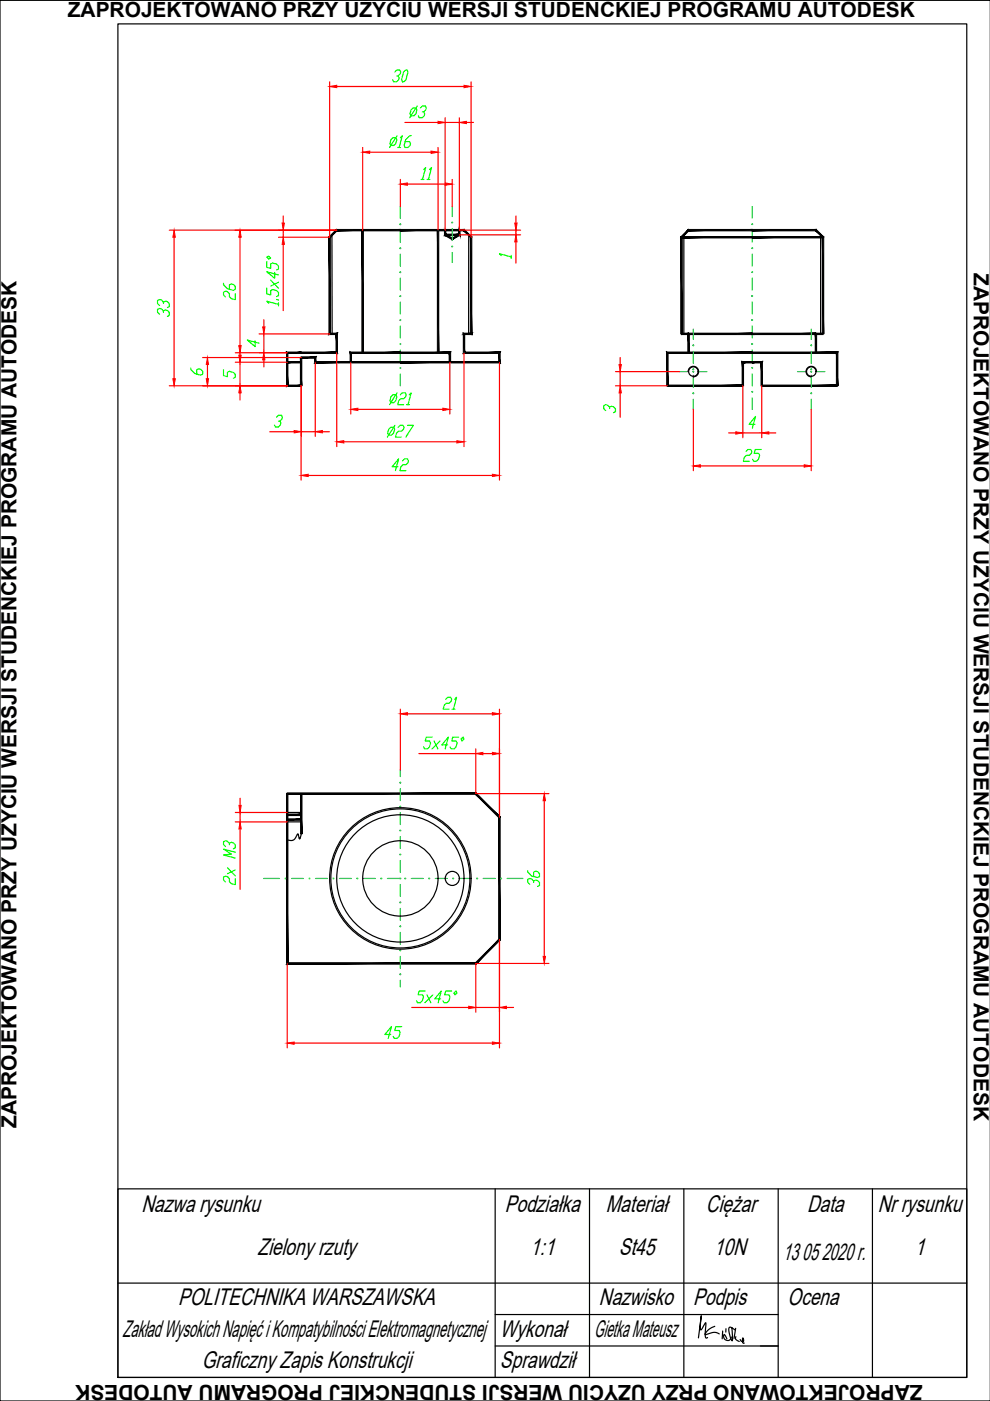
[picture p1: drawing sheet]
<svg xmlns="http://www.w3.org/2000/svg" width="210mm" height="297mm" viewBox="0 0 210 297" stroke-linecap="round" stroke-linejoin="round" font-family="sans-serif">
<!-- layer: 1_Kontur -->
<g fill="none" stroke="#000" stroke-width=".25">
<path d="M25 5.1h180v286.9h-180zM210 .1h-210v296.9h210M70.4 49.8v21M99.4 49.8v21M145 49.8v21M174 49.8v21M145.9 78.8a1.11 1.11 0 0 1 1.1-1.1 1.11 1.11 0 0 1 1.1 1.1 1.11 1.11 0 0 1-1.1 1.1M173.1 78.8a1.11 1.11 0 0 0-1.1-1.1 1.11 1.11 0 0 0-1.1 1.1 1.11 1.11 0 0 0 1.1 1.1M60.9 172.3h3M60.9 174.3h3M63.9 176.8l-.4 1.1-.4-1.1-.6 1-.4 .3-.5 .1-.8-.2M150 283.6l-.4 .1a5.3 5.3 0 0 1 .1-2.9l-.1-.4-1 1.6a4.9 4.9 0 0 1 .1-2.7v-.3l-.6 4.7"/>
<path d="M151.6 281.2a2.79 2.79 0 0 0-2.1 1.8h.2a2.71 2.71 0 0 1 2.8-.2M153.2 282.2l-.1 1.7M153.9 281.7v.7M155.1 283.5a.8 .8 0 0 1-1.1 .7 .8 .8 0 0 1-.4-1.2l.5 .9M155.2 281.5l.1 2.8-.4-.6a2.99 2.99 0 0 1-.2-2.3l.5 .1 .6 .5M156 281.6l-.4 2.2M156 283.4v.6l.7 .4M156.9 284a.39 .39 0 0 0 .3 .4 .39 .39 0 0 0 .5-.2l-.2-.5-.1 .1a.58 .58 0 0 0 .4 1M161.2 285.4h3.8"/>
<circle cx="147" cy="78.8" r="1.01"/>
<circle cx="172" cy="78.8" r="1.01"/>
<circle cx="84.9" cy="186.2" r="13.5"/>
<circle cx="84.9" cy="186.2" r="15"/>
<circle cx="84.9" cy="186.2" r="14.7"/>
<circle cx="84.9" cy="186.2" r="8"/>
<circle cx="95.9" cy="186.2" r="1.49"/>
</g>
<!-- layer: Tabelka -->
<path d="M25 252.1h180v39.9h-180zM105 252.1v39.9M125 252.1v39.9M145 252.1v39.9M165 252.1v39.9M185 252.1v39.9M25 272h180M105 278.7h60M105 285.4h60" fill="none" stroke="#000" stroke-width=".25"/>
<!-- layer: 2_Osie -->
<g fill="none" stroke="#00b82e" stroke-width=".25">
<path d="M84.9 43.8v2.5M84.9 48.8v2.6M84.9 53.9v2.5M84.9 59v2.5M95.9 43.8v2.1M95.9 48.5v2.5M95.9 53.5v2.2M159.5 43.8v2.5M159.5 48.8v2.5M159.5 53.9v2.5M159.5 59v2.5M84.9 64.1v2.5"/>
<path d="M84.9 69.1v2.6M84.9 74.2v2.6M84.9 79.3v2.5M144.1 78.8h1.6M147 69.8v2.2M147 74.5v2.5M147 79.6v2.5M148.3 78.8h1.6M159.5 64v2.6M159.5 69.1v2.6M159.5 74.2v2.5M159.5 79.3v2.5"/>
<path d="M169.1 78.8h1.6M172 69.8v2.2M172 74.5v2.5M172 79.6v2.5M173.3 78.8h1.6M147 84.7v2.1M159.5 84.4v2.4M172 84.7v2.1M84.9 163.3v1.4M84.9 167.2v2.5M84.9 172.3v2.5M84.9 177.4v2.5"/>
<path d="M55.9 186.3h3.4M61.8 186.3h2.5M66.9 186.3h2.5M72 186.3h2.5M77 186.3h2.6M82.1 186.3h2.6M84.9 182.4v2.6M84.9 187.5v2.6M84.9 192.6v2.5M84.9 197.7v2.5M87.2 186.3h2.5M92.3 186.3h2.5"/>
<path d="M97.4 186.3h2.5M102.4 186.3h2.6M107.5 186.3h3.4M84.9 202.8v2.5M84.9 207.8v1.5"/>
</g>
<g fill="#00b82e" stroke="#00b82e" stroke-width=".21">
<circle cx="84.9" cy="47.5" r=".11"/>
<circle cx="84.9" cy="52.6" r=".11"/>
<circle cx="84.9" cy="57.7" r=".11"/>
<circle cx="84.9" cy="62.8" r=".11"/>
<circle cx="84.9" cy="67.9" r=".11"/>
<circle cx="84.9" cy="72.9" r=".11"/>
<circle cx="84.9" cy="78" r=".11"/>
<circle cx="95.9" cy="52.3" r=".11"/>
<circle cx="95.9" cy="47.2" r=".11"/>
<circle cx="159.5" cy="47.5" r=".11"/>
<circle cx="159.5" cy="52.6" r=".11"/>
<circle cx="159.5" cy="57.7" r=".11"/>
<circle cx="159.5" cy="62.8" r=".11"/>
<circle cx="159.5" cy="67.8" r=".11"/>
<circle cx="159.5" cy="72.9" r=".11"/>
<circle cx="159.5" cy="78" r=".11"/>
<circle cx="159.5" cy="83.1" r=".11"/>
<circle cx="172" cy="78.8" r=".11"/>
<circle cx="172" cy="83.4" r=".11"/>
<circle cx="172" cy="78.3" r=".11"/>
<circle cx="172" cy="73.2" r=".11"/>
<circle cx="147" cy="78.8" r=".11"/>
<circle cx="147" cy="83.4" r=".11"/>
<circle cx="147" cy="78.3" r=".11"/>
<circle cx="147" cy="73.2" r=".11"/>
<circle cx="84.9" cy="165.9" r=".11"/>
<circle cx="84.9" cy="171" r=".11"/>
<circle cx="84.9" cy="176.1" r=".11"/>
<circle cx="84.9" cy="181.2" r=".11"/>
<circle cx="84.9" cy="186.2" r=".11"/>
<circle cx="84.9" cy="191.3" r=".11"/>
<circle cx="84.9" cy="196.4" r=".11"/>
<circle cx="84.9" cy="201.5" r=".11"/>
<circle cx="84.9" cy="206.6" r=".11"/>
<circle cx="60.5" cy="186.2" r=".11"/>
<circle cx="65.6" cy="186.2" r=".11"/>
<circle cx="70.7" cy="186.2" r=".11"/>
<circle cx="75.8" cy="186.2" r=".11"/>
<circle cx="80.9" cy="186.2" r=".11"/>
<circle cx="85.9" cy="186.2" r=".11"/>
<circle cx="91" cy="186.2" r=".11"/>
<circle cx="96.1" cy="186.2" r=".11"/>
<circle cx="101.2" cy="186.2" r=".11"/>
<circle cx="106.3" cy="186.2" r=".11"/>
</g>
<!-- layer: 1_Kontur -->
<g fill="#000" stroke="#000" stroke-width=".21">
<path d="M76.7 48.8l.3 26v-26zM76.7 48.8l.3 26h-.3z"/>
<path d="M92.7 48.8l.3 26v-26zM92.7 48.8l.3 26h-.3z"/>
<path d="M94.5 49.7l-.2 .2 1.6 .6zM94.3 49.9l1.6 .6v.3zM95.9 50.5v.3l1.4-1.1zM95.9 50.8l1.4-1.1 .2 .2z"/>
<path d="M94.2 48.8l.3 .8v-.8zM94.2 48.8l.3 .8-.3 .3zM94.5 49.6l-.3 .3 3-.3zM94.2 49.9l3-.3 .3 .3zM97.2 48.8v.8l.3 .3zM97.2 48.8h.3v1.1z"/>
<path d="M144.5 50.2v.2l15-.2zM144.5 50.4l15-.2v.2z"/>
<path d="M159.5 50.4h15v-.2zM159.5 50.2h15l-15 .2z"/>
<path d="M60.9 76.7v.2l2.9-.2zM60.9 76.9l2.9-.2v.2z"/>
<path d="M63.9 74.6v.3l7.3-.3zM63.9 74.9l7.3-.3 .3 .3zM71.2 70.9v3.7l.3 .3zM71.2 70.9l.3-.3v4.3zM69.7 70.9h1.5l.3-.3zM69.7 70.9l.3-.3h1.5zM69.7 50.2v20.7l.3-.3zM69.7 50.2l.3 .2v20.2zM69.7 50.2l.3 .2 1.3-1.8zM71.3 48.6l.2 .3-1.5 1.5zM71.3 48.6l.2 .3 13.4-.3zM71.5 48.9l13.4-.3v.3z"/>
<path d="M61 74.9h2.9v-.3zM60.7 74.6h3.2l-2.9 .3zM60.7 74.6l.3 7v-6.7zM60.7 74.6l.3 7-.3 .3zM61 81.6l-.3 .3 3.2-.3zM60.7 81.9l3.2-.3v.3z"/>
<path d="M63.7 75.8l.3 6v-6zM63.7 75.8l.3 6h-.3z"/>
<path d="M74.2 74.6v2.2h.3zM74.2 74.6l.3 .3v1.9zM74.2 74.6l.3 .3 10.4-.3zM74.5 74.9l10.4-.3v.3z"/>
<path d="M84.9 76.7v.2l20.8-.2zM84.9 76.9l20.8-.2 .3 .2zM105.7 74.9v1.8l.3 .2zM105.7 74.9l.3-.3v2.3zM98.2 74.9h7.5l.3-.3zM98.2 74.9l.3-.3h7.5zM98.2 70.6v4.3l.3-.3zM98.2 70.6l.3 .3v3.7zM98.2 70.6l.3 .3 1.2-.3zM98.5 70.9l1.2-.3 .3 .3zM99.7 50.4v20.2l.3 .3zM99.7 50.4l.3-.2v20.7zM98.3 48.9l1.4 1.5 .3-.2zM98.4 48.6l1.6 1.6-1.7-1.3zM84.9 48.9h13.4l.1-.3zM84.9 48.6h13.5l-13.5 .3z"/>
<path d="M66.7 76.9h18.2v-.2zM66.7 76.9l.3-.2h17.9zM66.7 76v.9l.3-.2zM66.7 76l.3-.3v1zM63.8 76h2.9l.3-.3zM63.8 75.7h3.2l-3.2 .3z"/>
<path d="M95.2 74.9v1.9h.3zM95.2 74.9l.3-.3v2.2zM84.9 74.9h10.3l.3-.3zM84.9 74.6h10.6l-10.6 .3z"/>
<path d="M144.3 50.2v20.6h.4zM144.3 50.2l.4 .2v20.4zM144.3 50.2l.4 .2 1.2-1.8zM145.9 48.6l.1 .3-1.3 1.5zM145.9 48.6l.1 .3 13.5-.3zM146 48.9l13.5-.3v.3z"/>
<path d="M144.5 70.6v.3l1.5-.3zM144.5 70.9l1.5-.3v.3zM146 70.6v.3l13.5-.3zM146 70.9l13.5-.3v.3z"/>
<path d="M145.8 70.8v4h.4zM145.8 70.8h.4v4z"/>
<path d="M159.5 76.7v.2l2.1-.2zM159.5 76.9l2.1-.2-.2 .2zM161.6 76.7l-.2 .2 .2 4.9zM161.4 76.9l.2 4.9h-.2z"/>
<path d="M157.6 76.9h1.9v-.2zM157.4 76.7h2.1l-1.9 .2zM157.4 76.7l.2 5.1v-4.9zM157.4 76.7l.2 5.1h-.2z"/>
<path d="M172.8 70.8v4h.3zM172.8 70.8h.3v4z"/>
<path d="M174.3 50.4v20.4h.3zM174.3 50.4l.3-.2v20.6zM172.9 48.9l1.4 1.5 .3-.2zM173.1 48.6l1.5 1.6-1.7-1.3zM159.5 48.9h13.4l.2-.3zM159.5 48.6h13.6l-13.6 .3z"/>
<path d="M173 70.9h1.5v-.3zM173 70.6h1.5l-1.5 .3zM159.5 70.9h13.5v-.3zM159.5 70.6h13.5l-13.5 .3z"/>
<path d="M141.4 74.6v7.2h.2zM141.4 74.6l.2 .3v6.9zM141.4 74.6l.2 .3 17.9-.3zM141.6 74.9l17.9-.3v.3z"/>
<path d="M141.5 81.9h16v-.3zM141.5 81.6h16l-16 .3z"/>
<path d="M161.5 81.6v.3l16-.3zM161.5 81.9l16-.3v.3z"/>
<path d="M177.3 74.9v6.9h.4zM177.3 74.9l.4-.3v7.2zM159.5 74.9h17.8l.4-.3zM159.5 74.6h18.2l-18.2 .3z"/>
<path d="M60.9 173.6v.3l3-.3zM60.9 173.9l3-.3v.3z"/>
<path d="M60.9 172.6v.3l2.9-.3zM60.9 172.9l2.9-.3v.3z"/>
<path d="M60.7 168.3l.3 35.8v-35.8zM60.7 168.3l.3 35.8-.3 .3zM60.7 204.4l40.1-.3h-39.8zM60.7 204.4l40.1-.3 .1 .3zM100.8 204.1l.1 .3 4.8-5.2zM105.7 199.2l.3 .1-5.1 5.1zM105.7 173.3v25.9l.3 .1zM105.7 173.3l.3-.1v26.1zM100.8 168.4l4.9 4.9 .3-.1zM100.9 168.1l5.1 5.1-5.2-4.8zM60.9 168.4h39.9l.1-.3zM60.9 168.1h40l-40 .3z"/>
<path d="M63.7 168.3l.3 8.5v-8.5zM63.7 168.3l.3 8.5h-.3z"/>
</g>
<!-- layer: 4_Wymiar -->
<g fill="none" stroke="#f00" stroke-width=".25">
<path d="M69.9 17.3v33h-10.8M71.4 18.3h27M99.9 17.3v33M76.9 31.3v17.5M78.4 32.3h13M84.9 38v5.8M85.9 26h7M86.4 39h8M92.9 31.3v17.5M94.4 25v23.8M94.4 26h3M95.9 38v5.8"/>
<path d="M97.4 25v23.8h13M98.9 26h1.5M35.9 48.8h35.5M36.9 50.3v30M50.9 50.3v23M60 45.8v1.5M60 48.8v1.5M60 51.8v14.1M97.4 49.8h13M109.4 45.8v1.5M109.4 48.8v1M109.4 51.3v4.5"/>
<path d="M43 75.8h20.8M44 77.3v3M49.9 74.8h11M49.9 76.8h11M50.9 73.8v1.5M50.9 76.8v5M54.9 70.8h15M55.9 67.8v1.5M55.9 70.8v4M55.9 76.3v1.5M66.8 76.8v15.7M71.4 74.8v19.9"/>
<path d="M74.4 76.8v11M95.4 76.8v11M98.4 74.8v19.9M105.9 76.8v25M130.5 78.8h13.6M131.5 75.8v1.5M131.5 78.8v3M35.9 81.8h25M50.9 83.3v1.5M57.2 91.5h5.2M63.8 81.8v20M63.9 81.8v10.7"/>
<path d="M63.9 91.5h2.9M68.3 91.5h1.5M72.9 93.7h24M75.9 86.8h18M130.5 81.8h11M131.5 83.3v5.2M147 86.8v13M148.5 98.8h22M154.5 91.8h1.5M157.5 81.8v11M157.5 91.8h4M161.5 81.8v11"/>
<path d="M163 91.8h1.5M172 86.8v13M65.3 100.8h39.1M84.9 150.4v12.9M86.4 151.3h18M88.8 159.8h12.1M100.9 158.8v9.5h15.5M102.4 159.8h2M105.9 150.4v22.9M49.9 172.3h11M49.9 174.3h11M50.9 169.3v1.5"/>
<path d="M50.9 172.3v2M50.9 175.8v12.8M115.4 169.8v33M105.9 199.2v23M60.9 204.3v17.9M87.3 213.6h12.1M100.9 213.6h5M107.4 213.6h1.5M116.4 204.3h-15.5v10.3M62.4 221.2h42"/>
</g>
<g fill="#f00" stroke="#f00" stroke-width=".21">
<path d="M84.9 39l1.5-.2v.5z"/>
<path d="M94.4 38.8l1.5 .2-1.5 .3z"/>
<path d="M76.9 32.3l1.5-.3v.5z"/>
<path d="M91.4 32l1.5 .3-1.5 .2z"/>
<path d="M69.9 18.3l1.5-.2v.5z"/>
<path d="M98.4 18.1l1.5 .2-1.5 .3z"/>
<path d="M109.1 47.3h.5l-.2 1.5z"/>
<path d="M109.4 49.8l.2 1.5h-.5z"/>
<path d="M97.4 26l1.5-.3v.5z"/>
<path d="M92.9 25.7l1.5 .3-1.5 .2z"/>
<path d="M59.8 47.3h.5l-.3 1.5z"/>
<path d="M60 50.3l.3 1.5h-.5z"/>
<path d="M55.7 69.3h.5l-.3 1.5z"/>
<path d="M55.9 74.8l.3 1.5h-.5z"/>
<path d="M50.9 48.8l.2 1.5h-.5z"/>
<path d="M50.6 73.3h.5l-.2 1.5z"/>
<path d="M50.6 75.3h.5l-.2 1.5z"/>
<path d="M50.9 81.8l.2 1.5h-.5z"/>
<path d="M44 75.8l.2 1.5h-.5z"/>
<path d="M43.7 80.3h.5l-.2 1.5z"/>
<path d="M36.9 48.8l.3 1.5h-.5z"/>
<path d="M36.7 80.3h.5l-.3 1.5z"/>
<path d="M74.4 86.8l1.5-.3v.5z"/>
<path d="M93.9 86.5l1.5 .3-1.5 .2z"/>
<path d="M71.4 93.7l1.5-.3v.5z"/>
<path d="M96.9 93.4l1.5 .3-1.5 .2z"/>
<path d="M66.8 91.5l1.5-.2v.5z"/>
<path d="M62.4 91.3l1.5 .2-1.5 .3z"/>
<path d="M156 91.6l1.5 .2-1.5 .2z"/>
<path d="M161.5 91.8l1.5-.2v.4z"/>
<path d="M147 98.8l1.5-.3v.5z"/>
<path d="M170.5 98.5l1.5 .3-1.5 .2z"/>
<path d="M131.3 77.3h.4l-.2 1.5z"/>
<path d="M131.5 81.8l.2 1.5h-.4z"/>
<path d="M115.4 168.3l.3 1.5h-.6z"/>
<path d="M115.1 202.8h.6l-.3 1.5z"/>
<path d="M105.9 213.6l1.5-.3v.6z"/>
<path d="M99.4 213.3l1.5 .3-1.5 .3z"/>
<path d="M104.4 159.5l1.5 .3-1.5 .2z"/>
<path d="M100.9 159.8l1.5-.3v.5z"/>
<path d="M104.4 151.1l1.5 .2-1.5 .3z"/>
<path d="M84.9 151.3l1.5-.2v.5z"/>
<path d="M63.8 100.8l1.5-.3v.5z"/>
<path d="M104.4 100.5l1.5 .3-1.5 .2z"/>
<path d="M104.4 220.9l1.5 .3-1.5 .2z"/>
<path d="M60.9 221.2l1.5-.3v.5z"/>
<path d="M50.7 170.8h.4l-.2 1.5z"/>
<path d="M50.9 174.3l.2 1.5h-.4z"/>
</g>
<g fill="none" stroke="#0f0" stroke-width=".25">
<path d="M83.7 15.2l.4-.4h.7l.2 .4-.2 .5-.4 .4h-.3M84.4 16.1l.2 .4-.1 .4-.4 .4h-.6l-.3-.4M85.6 15.2l.4-.4h.3l.2 .4-.4 1.7-.5 .4h-.3l-.2-.4zM82.9 29.6l.4-.4h.6l.2 .4-.2 .8-.4 .4h-.6l-.2-.4zM84.2 28.8l-1.6 2.5M84.3 31.3h.6M84.9 29.2l.4-.4-.7 2.5M87.1 23.3l.5-.4h.6l.2 .4-.2 .8-.4 .5h-.7l-.2-.5zM87.2 28.8h-.3l-.9 .8-.3 1.2 .2 .5h.6l.4-.5 .1-.4-.2-.4h-.9M88.5 22.5l-1.6 2.5M89.1 22.9l.5-.4h.6l.2 .4-.1 .4-.4 .4h-.4M89.3 38h.6"/>
<path d="M89.8 35.9l.5-.4-.7 2.5M89.9 23.7l.1 .4-.1 .5-.4 .4h-.6l-.2-.4M90.5 38h.6M91.1 35.9l.4-.4-.7 2.5M56.6 55.4v1.3l.8 .2v-.9l.4-.2 .8 .2 .5 .4v.7l-.5 .1M56.6 54.5l.4-.2 .4 .4-.4 .2zM57.4 59.4l1.7 1.7M58.2 57.7v1.3l-1.6-1.4 2.5 .7M59.1 59.8l-1.7 .8M106.3 54.2l-.4-.4 2.5 .7M108.4 54.2v.6M34.6 66.2v-.3l-.4-.4-.4-.1-.4 .2v.6l.4 .4"/>
<path d="M34.6 65.9l.5-.2 .4 .1 .4 .5v.6l-.4 .2M34.6 64.4v-.4l-.4-.4-.4-.1-.4 .2v.6l.4 .5M34.6 64l.5-.2 .4 .2 .4 .4v.6l-.4 .2M40.5 78v.4l.8 .8 1.3 .4 .4-.3v-.6l-.4-.4-.5-.1-.4 .2v.9M47.4 60.1v.3l.8 .8 1.3 .4 .4-.3v-.6l-.4-.4-.4-.1-.5 .2v.9M47.4 78.4v1.2l.8 .3v-1l.4-.2 .9 .3 .4 .4v.6l-.4 .2M49.9 62.3v1.2l-.8-.2-.5-.4v-.6l-.4-.5-.4-.1-.4 .2v.7l.4 .4M54.1 72.2v1.3l-1.7-1.4 2.5 .7M56.6 61.1v1.2l.8 .2v-.9l.4-.2 .8 .2 .5 .4v.7l-.5 .2M57 64.3l-.4-.4 2.5 .6M58.6 63.5l.5 .1M59.1 64.2v.7"/>
<path d="M58.6 88.4l.5-.4h.6l.2 .4-.1 .5-.4 .4h-.4M59.4 89.3l.2 .4-.2 .4-.4 .4h-.6l-.2-.4M82.4 91l.4-.4h.7l.2 .4-.3 .8-.4 .5h-.6l-.2-.5zM83.3 83.7h.6l.2 .4-.2 .8-.4 .5h-.6l-.2-.5 .2-.8zM83.7 90.2l-1.6 2.5M84.2 83.3l-1.6 2.5M84.4 99h-1.3l1.4-1.7-.7 2.5M84.4 90.6l.4-.4h.6l.3 .4-.1 .4-.5 .4h-.6l-.4 .4-.3 .9h1.3M84.9 83.7l.4-.4h.6l.2 .4-.1 .4-.4 .4h-.6l-.5 .4-.2 .9h1.3M85.3 97.7l.5-.4h.6l.2 .4-.1 .4-.4 .4h-.7l-.4 .5-.2 .8h1.2M86.2 85.8h.6M86.4 90.2h1.3l-1.7 2.5"/>
<path d="M86.8 83.7l.4-.4-.7 2.5M129.2 86.6v-.3l-.4-.4-.4-.1-.4 .2v.6l.4 .4M129.2 86.3l.5-.2 .4 .1 .4 .5v.6l-.4 .2M158.2 95.7l.4-.4h.6l.2 .4-.1 .4-.4 .4h-.7l-.4 .5-.2 .8h1.3M160.1 90h-1.3l1.4-1.7-.7 2.5M161.4 95.3h-1.3l-.2 .8h1l.2 .4-.3 .9-.4 .4h-.6l-.2-.4M91.6 156.3h-1.2l-.3 .8h1l.2 .4-.2 .9-.5 .4h-.6l-.2-.4M92 157.1l.8 1.7M93.3 157.1l-1.7 1.7M94.5 148.3l.4-.5h.7l.2 .5-.1 .4-.5 .4h-.6l-.4 .4-.2 .9h1.2M94.9 157.9h-1.2l1.4-1.6-.7 2.5M95.8 150.4h.7"/>
<path d="M96.4 148.3l.4-.5-.7 2.6M97.2 156.3h-1.2l-.2 .8h.9l.2 .4-.2 .9-.4 .4h-.6l-.3-.4M97.8 156.7l.4-.4 .2 .4-.4 .4zM48.6 179.1v-.3l-.4-.4-.4-.1-.4 .2v.6l.4 .4M48.6 178.8l.5-.2 .4 .1 .4 .4v.7l-.4 .2M48.2 184l1.7 1.7M49.9 186.3v1.3l-.8-.2-.5-.5v-.6l-.4-.4-.4-.1-.4 .2v.6l.4 .4M49.9 180.7l-2.5-.7 1.7 1.1-1.7 .2 2.5 .6M49.9 184.4l-1.7 .8M111.9 184.6v.3l.8 .8 1.3 .4 .4-.2v-.7l-.4-.4-.4-.1-.5 .2v1M113.1 187.1v-.3l-.4-.4-.4-.1-.4 .1v.7l.4 .4M113.1 186.8l.5-.2 .4 .1 .4 .4v.6l-.4 .2"/>
<path d="M82.8 219.3h-1.2l1.4-1.6-.7 2.5M85.2 217.7h-1.3l-.2 .8h.9l.2 .4-.2 .8-.4 .5h-.6l-.2-.5M90.1 210.1h-1.2l-.3 .8h1l.2 .5-.2 .8-.5 .4h-.6l-.2-.4M90.5 210.9l.8 1.7M91.8 210.9l-1.7 1.7M93.4 211.8h-1.2l1.4-1.7-.7 2.5M95.8 210.1h-1.3l-.2 .8h.9l.2 .5-.2 .8-.4 .4h-.7l-.2-.4M96.7 210.1l.2 .4-.4 .4-.2-.4z"/>
</g>
<g font-size="5.1">
<text x="30" y="257.1">Nazwa rysunku</text>
<text x="107" y="257.1">Podziałka</text>
<text x="128.5" y="257.1">Materiał</text>
<text x="149.7" y="257.1">Ciężar</text>
<text x="171.1" y="257.1">Data</text>
<text x="186.1" y="257.1">Nr rysunku</text>
<text x="54.6" y="266.1">Zielony rzuty</text>
<text x="112.4" y="266.1">1:1</text>
<text x="131.2" y="266.1">St45</text>
<text x="151.4" y="266.1">10N</text>
<text x="166" y="267.1">13 05 2020 r.</text>
<text x="194" y="266.1">1</text>
<text x="37.8" y="276.7">POLITECHNIKA WARSZAWSKA</text>
<text x="127" y="276.7">Nazwisko</text>
<text x="147" y="276.7">Podpis</text>
<text x="167" y="276.7">Ocena</text>
<text x="26" y="283.4">Zakład Wysokich Napięć i Kompatybilności Elektromagnetycznej</text>
<text x="106" y="283.4">Wykonał</text>
<text x="126" y="283.4">Gietka Mateusz</text>
<text x="42.8" y="290.1">Graficzny Zapis Konstrukcji</text>
<text x="106" y="290.1">Sprawdził</text>
</g>
<g font-size="4.4">
<text x="14.4" y="3.5">ZAPROJEKTOWANO PRZY UŻYCIU WERSJI STUDENCKIEJ PROGRAMU AUTODESK</text>
<text x="206.5" y="58" transform="rotate(90 206.5 58)">ZAPROJEKTOWANO PRZY UŻYCIU WERSJI STUDENCKIEJ PROGRAMU AUTODESK</text>
<text x="3.5" y="239.1" transform="rotate(-90 3.5 239.1)">ZAPROJEKTOWANO PRZY UŻYCIU WERSJI STUDENCKIEJ PROGRAMU AUTODESK</text>
<text x="195.6" y="293.6" transform="rotate(-180 195.6 293.6)">ZAPROJEKTOWANO PRZY UŻYCIU WERSJI STUDENCKIEJ PROGRAMU AUTODESK</text>
</g>
</svg>
